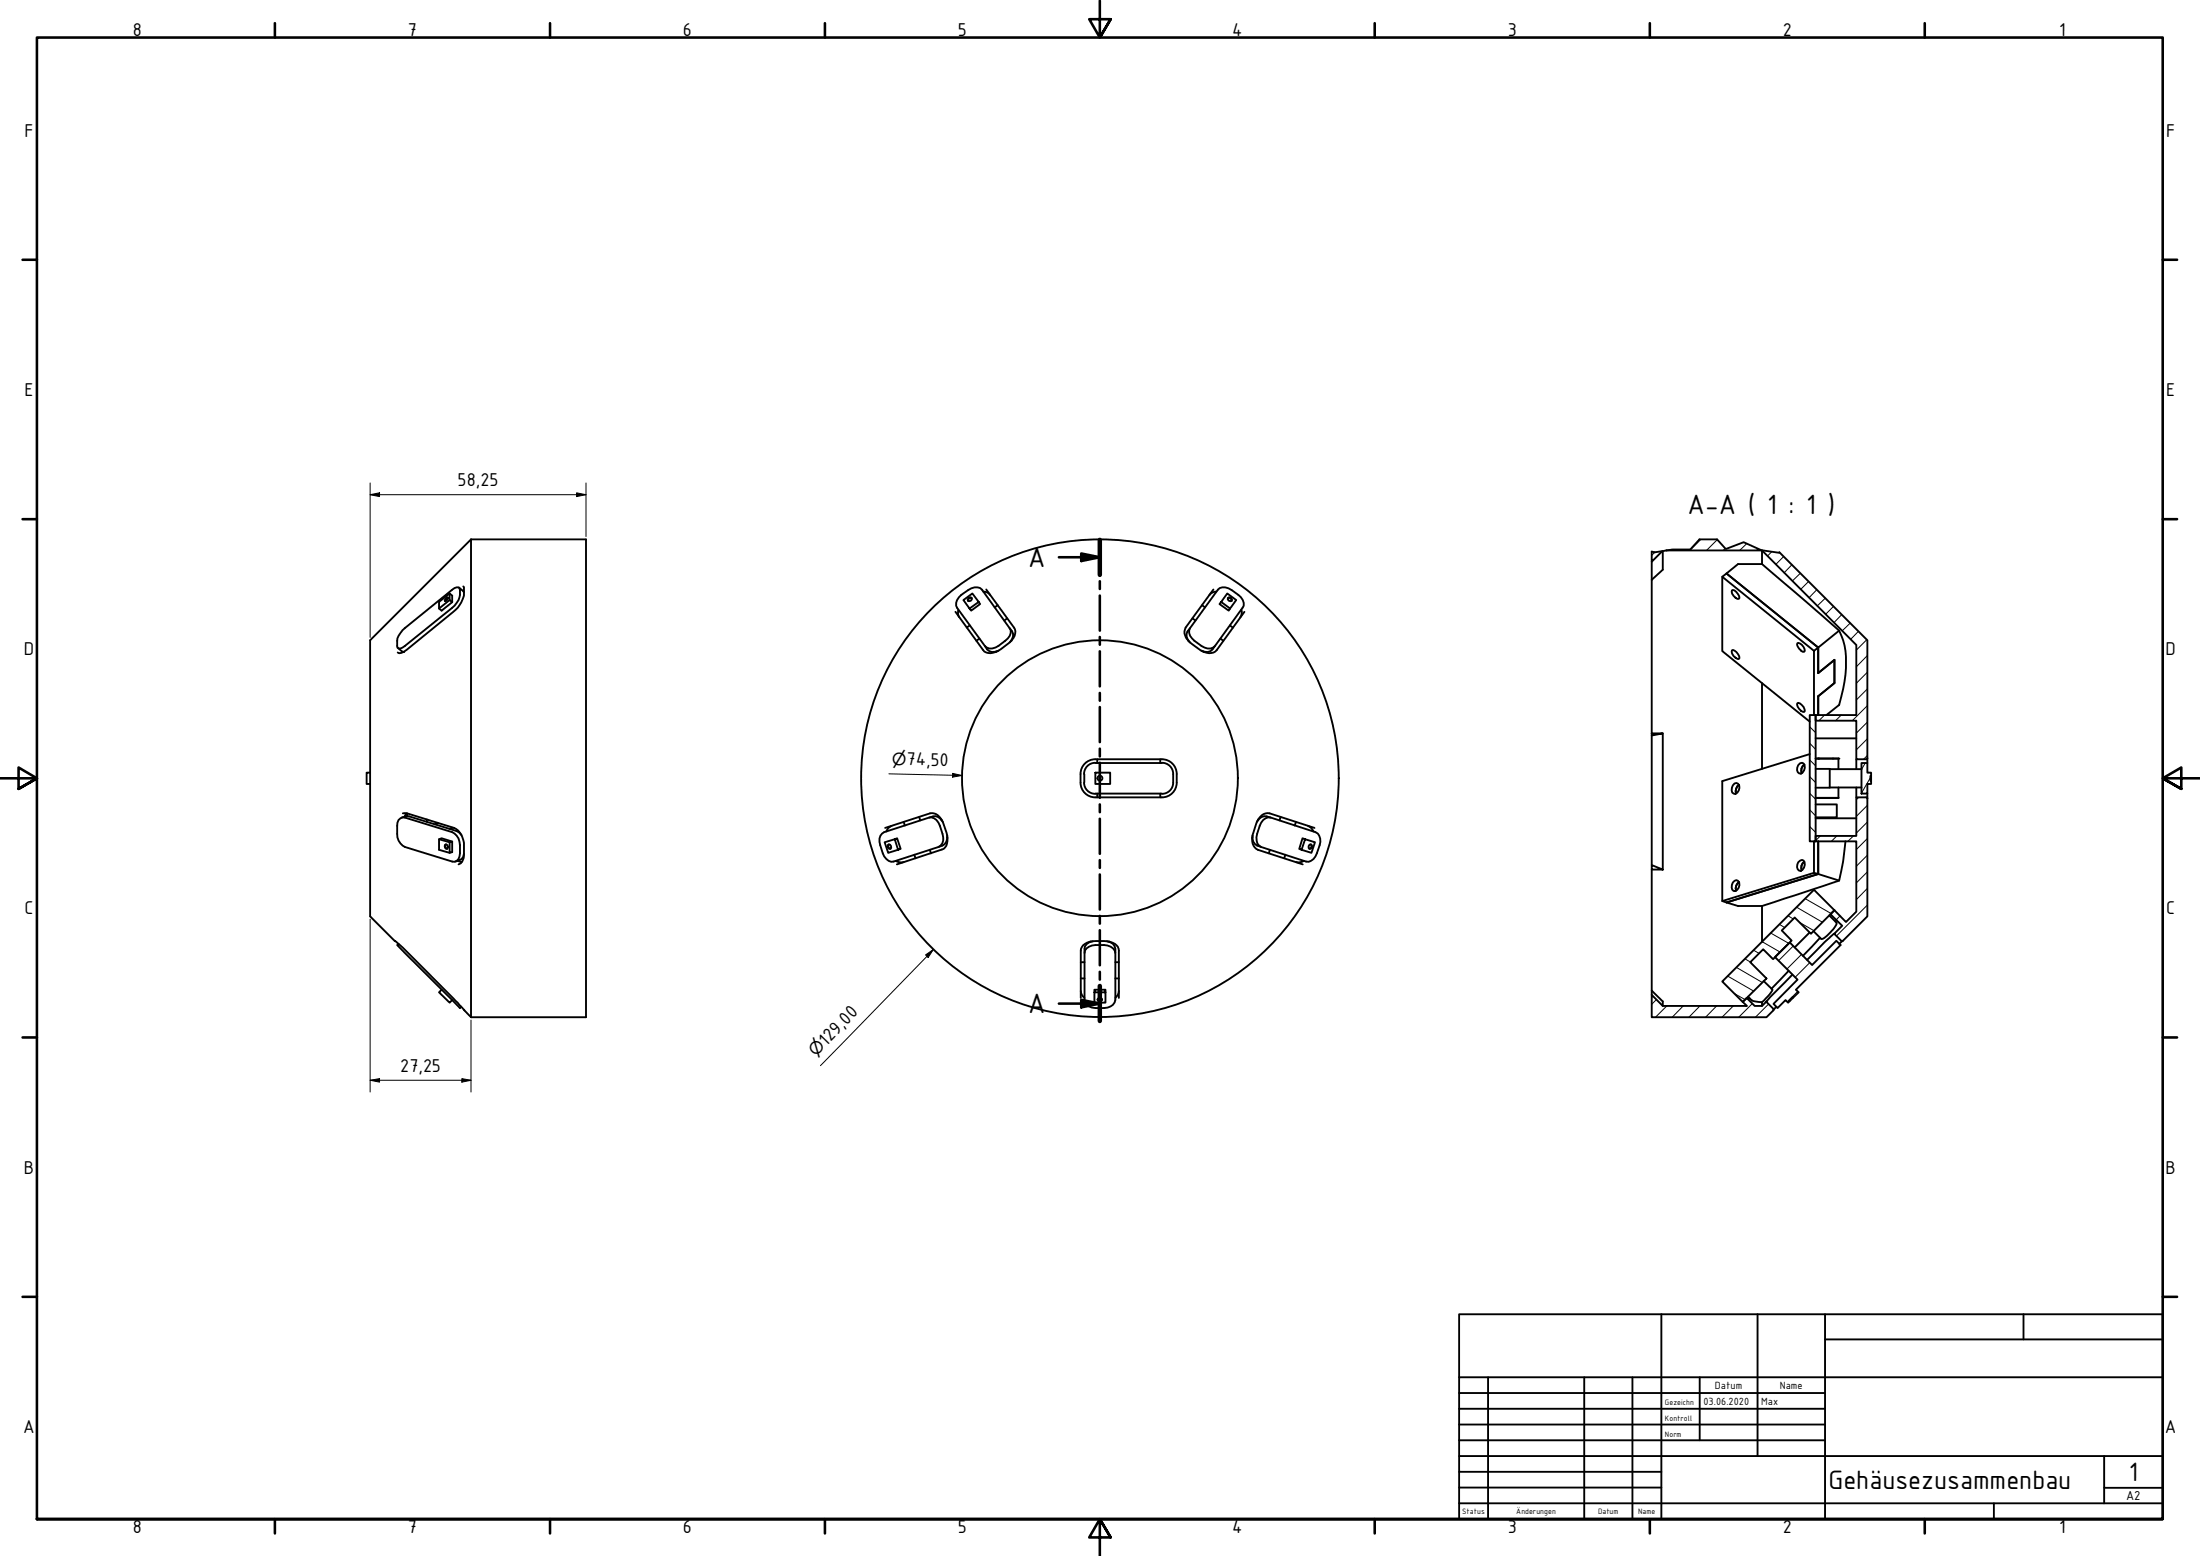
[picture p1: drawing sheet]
<svg xmlns="http://www.w3.org/2000/svg" width="594mm" height="420mm" viewBox="0 0 594 420" stroke-linecap="round" stroke-linejoin="round" font-family="sans-serif">
<!-- layer: Schraffur (ISO) -->
<g fill="none" stroke="#000" stroke-width=".27">
<path d="M446.8 149.1l-.8 .9M452.1 148.4l-.3 .2M459.3 145.6l-3 3M463.7 145.7l-2.9 2.9M465.9 148.1l-.6 .5M471.7 146.8l-1.9 1.8M474.8 148.2l-.5 .4M478.5 148.9l-1.2 1.3M481.6 150.3l-2 2.1M483.9 152.5l-2.1 2.2M486.2 154.8l-2.2 2.1M488.4 157l-2.1 2.1"/>
<path d="M490.6 159.2l-2.1 2.2M492.9 161.5l-2.2 2.1M495.1 163.7l-2.1 2.1M497.3 166l-2.1 2.1M499.6 168.3l-2.1 2M501.8 170.5l-2.1 2.1M504.1 172.8l-2.8 2.8M504.3 177l-3 3.1M488.7 196.3l1.6 1.5M490 193.1l.3 .2M492.7 193.1l-1.5 1.5M497.2 193.1l-1.5 1.5"/>
<path d="M504.3 199.5l-3 3M504.3 195l-3 3M504.3 190.5l-4.1 4.1M504.3 186l-3 3M504.3 181.5l-3 3M488.7 218.7l1.6 1.6M488.7 214.2l1.6 1.6M488.7 209.7l1.6 1.6M488.7 205.2l1.6 1.6M488.7 200.7l1.6 1.7M501.9 215.3l-.6 .6M503.7 206l-1 1.8"/>
<path d="M504.3 217.5l-3 3M504.3 204l-1.1 1M505.1 210l-2.4 4.2M488.7 223.2l1.6 1.6M491.6 225.7l-1.3 1.3M496 225.7l-1.5 1.5M500.5 225.7l-1.5 1.5M504.3 235.4l-3 3M504.3 239.9l-3 3M504.3 230.9l-3 3M504.3 226.4l-3 3M504.3 222l-3 3"/>
<path d="M471.2 258.9l1.4 .9M473.5 256.6l1.5 .8M475.9 254.3l4.8 2.8M478.2 251.9l4.8 2.8M480.5 249.6l1.5 .9M482.9 247.3l1.4 .8M484.3 255.4l-4 4M485.1 245l7 4M486 249.1l3.8 2.2M486.5 257.7l-4 4M487.5 242.7l7 4M488.7 259.9l-3.9 4"/>
<path d="M489.8 240.3l.2 .2M496.9 247.3l-1.1 1.1M504.3 244.4l-8.4 8.3M447.3 269.9l-1.3 1.3M450.1 271.6l-3.1 3.1M454.5 271.6l-3 3.1M459 271.6l-2.9 3.1M463.5 271.6l-2.9 3.1M466.5 263.6l7.1 4M468.1 271.6l-3.1 3.1M468.3 268.3l2.9 1.6M468.9 261.2l7 4.1"/>
<path d="M473.2 271l-3.7 3.7M477.6 271.1l-3.6 3.6M485.5 267.7l-2.9 2.9"/>
</g>
<!-- layer: Sichtbar (ISO) -->
<g fill="none" stroke="#000" stroke-width=".51">
<path d="M124 158.7l1.3 1.2M125.1 158.3a5.7 5.7 0 0 1-1.5 5.8l-13.8 11.4a2.08 2.08 0 0 1-2.4 .7M127.2 145.6l-27.3 27.3v74.5l6.7 6.6M127.2 145.6v129.1M127.2 145.6h31v129.1h-31M265.5 159.7a2.13 2.13 0 0 1 1.9 1M266.3 159.2l7.5 10.3a3 3 0 0 1-1.1 3.9l-.6 .5a8 8 0 0 1-4.6 2.5 2.27 2.27 0 0 1-2-.8l-7.5-10.4M327.7 159.2l-7.5 10.3a3.5 3.5 0 0 0 1.7 4.4 8 8 0 0 0 4.6 2.5 2.29 2.29 0 0 0 2-.8l7.5-10.4M328.5 159.7a2.35 2.35 0 0 0-1.9 1M446 151.7v46.3M448.9 148.8l-2.9 2.9v-2.8M449 148.8v5l-3 2.8"/>
<path d="M450 148.6h25.8l25.5 25.6v18.9h-11v1.5h11v10.4h2.7M458.9 145.6h4.8M465.1 155.7l24.7 20M467.7 159.4a1.33 1.33 0 0 1 1.6 1l.3 .6 .1 .5-.2 .2a2.17 2.17 0 0 1-1.8-2.3zM475.8 152.3l20.8 18a23.4 23.4 0 0 1 1.1 15.7l-1.1 4.4-3.4 2.7M475.8 152.3h-6.5l-3.1 2.6 24.8 20 5.6-4.6M475.8 148.6v3.7M480.5 149.1l23.8 23.8v33.1M107.5 175l1.5 1.1M108.7 170.2l13.4-11a1.39 1.39 0 0 1 2-.3 5 5 0 0 1-2 5.2l-12.8 10.3a1.42 1.42 0 0 1-2 .5 4.6 4.6 0 0 1 1.4-4.7zM120.5 161.5l.3-.2 .2 .2-.5 .7-.3 .1v-.5zM121 161.4l-.5 .4-.3 .5"/>
<path d="M121.4 160.3v1.7l.7 .6-2.8 2.3-.7-.6v-1.8l2.8-2.2 .7 .5v1.8M121.4 162l-2.8 2.3M258.8 164.6a2.51 2.51 0 0 0 .3 2.1M261.6 161.5l.5-.2 .3 .2v.3l-.3 .4h-.7l-.1-.4zM261.9 168.9l-.9 .6M262.4 161.5l-.3-.1-.4 .2-.3 .7M264.3 162.5l-1.7-2.2-2.4 1.7 1.6 2.3 .5 .6 2.4-1.8-.4-.6-2.5 1.8M264.5 172.4l-.8 .6M269 175.9v.1M269.4 163.4l-.8 .6M272 167l-.8 .6M272.6 169.6a2.42 2.42 0 0 1-1.1 3.4 4.7 4.7 0 0 1-5.1 1.9l-.5-.5"/>
<path d="M272.7 173.5a2.46 2.46 0 0 0-.1-3.9l-7.4-10.4a2.68 2.68 0 0 0-3.7 .1 4.8 4.8 0 0 0-3.3 4.3l7.7 10.8a2.47 2.47 0 0 0 3.7 1.3M273.1 173h.1M320.9 173h.1M321.3 173.5a2.46 2.46 0 0 1 .1-3.9l7.5-10.4a2.68 2.68 0 0 1 3.6 .1 5.5 5.5 0 0 1 3.4 3.5v.8l-.4 .5-7.4 10.3a2.47 2.47 0 0 1-3.7 1.3M321.4 169.6a2.58 2.58 0 0 0 1.1 3.4 5.7 5.7 0 0 0 4.4 2.1l1.2-.7M322 167l.8 .6M324.6 163.4l.8 .6M325 175.9v.1M329.6 172.4l.7 .6M329.8 162.5l2.4 1.8-.4 .6-2.5-1.8 2.1-2.8 2.4 1.7-1.6 2.3M331.5 161.5a.76 .76 0 0 1 1.1 .8M331.6 161.5l.3-.2 .5 .2 .3 .3-.1 .4h-.7l-.4-.4z"/>
<path d="M332.1 168.9l.8 .6M335.2 164.6a2.51 2.51 0 0 1-.3 2.1M467.7 175.6a1.51 1.51 0 0 1 1.6 1l.3 .6 .1 .5-.2 .3a2.18 2.18 0 0 1-1.8-2.4zM485.3 173.7a1.73 1.73 0 0 1 2 1.6l.1 .4-.2 .3a2.33 2.33 0 0 1-1.9-2.3zM446 198h3l-3 .6zM446 198.6v35M449 198v36.8M475.8 184.4v23.2M485.3 189.9a1.54 1.54 0 0 1 1.7 1l.4 1.1-.2 .3a2.33 2.33 0 0 1-1.9-2.4zM488.7 193.1h1.6v34.1h-1.6zM490.3 199.4h11M495.4 184.4v-6.2l-4.4 3.5v-6.8l-1.2 .8v17.4"/>
<path d="M495.4 184.4v-6.2l-4.4 3.6v-6.9l-24.8-20-1.1 .8v20.1l23.6 19.1M495.4 184.4l-4.4 3.6v5.1M99.9 208.6h-.9v3.1h.9M108.8 219.6h1.1l12.7 4a5.1 5.1 0 0 1 2.7 4.8v2.1a2.65 2.65 0 0 1-1.5 2.9M109.8 219.6l-.6 1M109.9 219.6v.8M291.8 211.3a5.8 5.8 0 0 1 1.1-5.1 4 4 0 0 1 2.9-1.2h18a4 4 0 0 1 4 4v2.3M291.8 211.3a4 4 0 0 0 4 4h18a4 4 0 0 0 4-4M292.7 211.3a3 3 0 0 0 3.1 3.1M292.8 209v2.3M295.8 206a3 3 0 0 0-3.1 3M295.8 208.6h4v3.1h-4z"/>
<path d="M295.8 206h18M295.8 214.3h18M296.3 205v1M296.3 214.3v1M313.3 205v1M313.3 214.3v1M313.8 206a3 3 0 0 1 3 3v2.3M316.8 211.3a3 3 0 0 1-3 3.1M468.4 211.6l.5-.2a1.51 1.51 0 0 1 .8 1.8 1.51 1.51 0 0 1-1.6 1.1 1.73 1.73 0 0 1 .3-2.7zM469.6 211.9a2.01 2.01 0 0 0-.8 2.3M485.6 206.6l.5-.5 .5-.1a1.48 1.48 0 0 1 .2 2.6l-.5 .3-.5-.1a1.55 1.55 0 0 1-.2-2.2zM487.2 206.5a1.87 1.87 0 0 0-.7 2.3"/>
<path d="M488.7 203.6l-23.6 7.3v32.4l1.1 .4M490.3 217.2h5.7v3.5h-5.7M490.3 204.8h6.1v2.9M490.3 207.6l12.4 .1M490.3 215.4h6.1M493.2 215.4l.1 .1M493.3 215.4l.2 .1M494.1 207.6v5.1h-3.8M494.1 212.6h8.6M496.4 212.6v2.9h-6.1M501.3 205v2.7M501.3 212.6v2.7"/>
<path d="M502.7 206h1.6v2.6h1v.9h-.2l.2 2.2h-1v2.6h-1.6zM504 215.3l.3 .3M504 215.3h-2.7v10.4h-11v1.5h11v19l-2.8 2.8-3.1-3.2-1.1 1.1 3.2 3.1-2.2 2.1 2.2 2 6.8-6.7v-31.8M504.3 214.3v1.3M504.3 204.7l-.3 .3M505.3 209.5v1.3M107.6 221.4l1.1-.7 .6 .1 12.8 3.9a3.8 3.8 0 0 1 2.1 3.5 4.4 4.4 0 0 1-.9 4.3l-.6 .2-.6-.1-12.8-3.9a3.8 3.8 0 0 1-2-3.6v-2.9zM108.5 220.8l1.1-.3h.9l12.8 3.9 .7 .4 .7 .7M115.3 221.3v.6M118.4 222.3l-1 .2M118.6 226.6l2.8 .8 .7-.2v2.9l-.7 .2v-2.9M120.2 228.1l.3-.1 .3 .3v.9h-.3l-.3-.2z"/>
<path d="M120.4 228a.77 .77 0 0 0 .4 1.2M122.1 227.2l-2.8-.8-.7 .2v2.9l2.8 .8M122.4 223.5l-1.1 .3M123.5 232.5l1.2 .3M125.3 230.5a2.29 2.29 0 0 1-2.3 2.1M239 223.6l12.1-4a3.4 3.4 0 0 1 3.7 3 7.1 7.1 0 0 1 .7 5.8l-.7 .8-12.6 4.2M239.7 228.3l.3-.3 .3 .1 .4 .9-.3 .2h-.4zM240 228a.75 .75 0 0 0 .5 1.2M240.8 223a2.38 2.38 0 0 0-1.5 1.5M241.6 226.6l-2.7 .8 .9 2.9 2.7-.8 .7-.3-.9-2.8-.7 .2 .9 2.9M241.9 232.5a2.81 2.81 0 0 0 2.1 .3M244 222l.3 .9"/>
<path d="M246.9 230.8l.3 1M248.2 220.6l.3 .9M250.9 220.8a2.65 2.65 0 0 1 2.9 2.2 5.8 5.8 0 0 1 .6 4.8l-1 .9M251.1 229.5l.3 .9M254.3 221.3l-.1 .1M254.6 221.9a2.54 2.54 0 0 0-3.7-1.1l-12.1 3.9a2.57 2.57 0 0 0-1.1 3.5 5 5 0 0 0 3 4.5l12.7-4a2.6 2.6 0 0 0 2.4-3.1M255.8 226.2h.1M338.1 226.2h.1M339.4 221.9a2.58 2.58 0 0 1 3.8-1.1l12 3.9a2.65 2.65 0 0 1 1.2 3.5 5.9 5.9 0 0 1-2.4 4.3l-.6 .2-.7-.1-12.1-3.9a2.52 2.52 0 0 1-2.3-3.1M339.7 221.3l.1 .1M342.9 229.5l-.3 .9M343.2 220.8a2.67 2.67 0 0 0-3 2.2 5.8 5.8 0 0 0-.7 4.8l1.1 .9"/>
<path d="M345.8 220.6l-.3 .9M347.1 230.8l-.3 1M349.9 222l-.3 .9M352.1 232.5a2.71 2.71 0 0 1-2.1 .3M352.4 226.6l-.9 2.9-.7-.3 .9-2.8 3.4 1-1 2.9-2.6-.8M353.2 223a2.69 2.69 0 0 1 1.5 1.5M353.6 228.1l.4-.1 .3 .3v.5l-.3 .4h-.4l-.2-.2v-.5zM353.9 228l.2 .7-.5 .5M355 223.6l-12.2-4a3.4 3.4 0 0 0-3.6 3 8 8 0 0 0-.9 5.2 2.76 2.76 0 0 0 1.4 1.7l12.1 3.9M446 233.6l3 1.2h-3zM446 234.8v33.8M467.9 238.3l1-.6a1.55 1.55 0 0 1 .8 1.7 1.55 1.55 0 0 1-1.6 1.2 1.73 1.73 0 0 1-.2-2.3z"/>
<path d="M469.6 238.2a2.01 2.01 0 0 0-.8 2.3M485.6 232.8l1-.6a1.51 1.51 0 0 1 .2 2.6l-.5 .3h-.5a1.65 1.65 0 0 1-.2-2.3zM487.2 232.7a1.87 1.87 0 0 0-.7 2.3M489.8 227.2v8.5M490.3 221h11M496.6 237.8l-5.6-1.8-24.8 7.7M498.3 227.2a61.6 61.6 0 0 1-1.7 10.6l-20.8 6.8M106.6 254l.1 .1M106.7 254l3.1 2.9 13.8 13.8 1.7 2.1M107.6 254.9l-.3 .3 2 2.1 14.9 14.9 .3-.4M291.8 259.8h1.1M292.9 257.3a2.58 2.58 0 0 1 2.9-2.1 5.6 5.6 0 0 1 4.7 .9l.5 .5 .2 .7"/>
<path d="M294.4 254.2v.1M295.1 254.2a2.46 2.46 0 0 0-2.2 3.1v12.7a2.58 2.58 0 0 0 2.9 2.2 5.6 5.6 0 0 0 4.7-.9l.7-1.3v-12.7a2.5 2.5 0 0 0-2.3-3.1M299.5 254.2v.1M301.2 259.8h.9M465.1 243.3l24.7-7.6 1.2 .3v-8.8v8.8l-24.8 7.7M466.2 243.7l3.1 .9h6.5M475.8 244.6v9.8M479.3 258.4l4-3.9 6 6.1 6.6-6.6 1.1 1.2-12.1 12.1 .8 .6-1.5 1.5-.1-.1-1.2 1.4-.7-.7-2.2 2.2-1.1-1.1 6.5-6.6zM488.6 251.8l-4 4M491.5 253.2l-4.6 4.9M494 247.2l1.9 2a7.9 7.9 0 0 1-3.5 4.2l-.6 .1-2.1-2.1M495.3 252.1l-2.4 2.1-4.9 5"/>
<path d="M495.9 248.5l-.3 .3M497.5 254.1l-.9 .8M119.3 267.3l-.7 .6 2.8 2.8 .7-.7M125.4 272.7v.1M125.4 272.8l1.8 1.9M291.8 269.5v-12.8a3.5 3.5 0 0 1 4-2.6 8.9 8.9 0 0 1 5.3 .8 2.07 2.07 0 0 1 1 1.8v12.8M291.8 267.6a2.41 2.41 0 0 0 1.1 1.9M291.8 264.2h1.1M295.5 267.9v2.8h3v-3.4h-3v.6h3M296.4 269.9l.6 .3 .6-.3M296.5 269.6l.5-.2 .6 .5-.2 .3h-.9l-.1-.3zM301.2 264.2h.9"/>
<path d="M302.1 267.6a2.61 2.61 0 0 1-.9 1.9M446 268.6l3 3h22.7l-1.1-1 1.1-1.1 2.1 2.1h2l1.1-1.1 2 2.1-1.9 2.1h-31zM446 267.5l3 2.9v1.2M465.1 265l24.7-24.7 5.6 5.5-6.4 6.3-4.4-4.3-3.5 3.4 2.7 2.8-5 5-2.7-2.7-3.5 3.5 4.4 4.4-6.4 6.4zM471.9 269.7h.7M472.1 269.2a3.1 3.1 0 0 0 2.8 1.4h.9M475.8 270.6v1M476.2 264.9l2.4 2.3a8.9 8.9 0 0 1-2.8 3.4M479.7 271.8l-.8 .9M483 262.2l-4.7 4.8M484 263.2l-7.1 7.3M484.2 269.4l-1 1"/>
<circle cx="297" cy="210.1" r="64.5"/>
<circle cx="297" cy="210.1" r="37.2"/>
<circle cx="297" cy="210.1" r=".67"/>
</g>
<g fill="#000">
<circle cx="108.9" cy="176.1" r=".25"/>
<circle cx="491" cy="204.8" r=".25"/>
<circle cx="496.4" cy="204.8" r=".25"/>
<circle cx="495.3" cy="252.1" r=".25"/>
<circle cx="476.9" cy="270.5" r=".25"/>
</g>
<!-- layer: Bruchlinie (ISO) -->
<path d="M458.9 145.6l-2.5 2.8h-4.7l-4.9 .7-.8-.2M463.7 145.6l2.3 2.7 4.9-1.9 4.7 2.2 4.9 .5" fill="none" stroke="#000" stroke-width=".51"/>
<!-- layer: Schnittlinie (ISO) -->
<g fill="none" stroke="#000" stroke-width=".7">
<path d="M285.9 150.5h11.1M292 149.5l5 1-5 1zM297 145.8v9.4M297 157v2M297 160.8v9.5M297 172v2.1M297 175.9v9.4M297 187.1v2.1M297 190.9v9.5M297 202.2v2.1M297 206v9.4M297 217.2v2.1"/>
<path d="M297 221.1v9.4M297 232.3v2.1M297 236.1v9.5M297 247.3v2.1M297 251.2v9.4M285.9 271h11.1M292 270l5 1-5 1zM297 262.4v2.1M297 266.2v9.5"/>
</g>
<path d="M297 145.8v9.4M297 266.2v9.5" fill="none" stroke="#000" stroke-width="1.2"/>
<g fill="#000">
<path d="M292 149.5l5 1-5 1z" fill-rule="evenodd"/>
<path d="M292 270l5 1-5 1z" fill-rule="evenodd"/>
</g>
<!-- layer: Rahmen (ISO) -->
<g fill="none" stroke="#000" stroke-width=".7">
<path d="M74.2 6.3v3.8M148.5 6.3v3.8M222.8 6.3v3.8M297 .2v9.9l-2.9-4.9h5.8l-2.9 4.9 2.9-4.9M371.2 6.3v3.8M445.5 6.3v3.8M519.7 6.3v3.8M6.1 70.1h3.9M584 70.1h3.9M6.1 140.2h3.9M584 140.2h3.9M0 210.2h10l-5-3v5.8l5-2.8-5 2.8"/>
<path d="M594 210.2h-10l5-3v5.8l-5-2.8 5 2.8M6.1 280.1h3.9M584 280.1h3.9M6.1 350.2h3.9M584 350.2h3.9M10 410.2v-400.1h574v400.1h-574h574M74.2 410.2v3.9M148.5 410.2v3.9M222.8 410.2v3.9M299.9 415.1l-2.9-4.9 2.9 4.9h-5.8l2.9-4.9v10M371.2 410.2v3.9M445.5 410.2v3.9"/>
<path d="M519.7 410.2v3.9"/>
</g>
<!-- layer: Titel (ISO) -->
<g fill="none" stroke="#000" stroke-width=".51">
<path d="M394 354.9h190v55.3h-190zM448.6 354.9v55.3M474.6 354.9v38.3M492.8 354.9v55.3M546.4 354.9v6.8M394 376.2h98.8M394 371.9h190M401.8 371.9v38.3M427.8 371.9v38.3M440.8 371.9v38.3M459 371.9v17M492.8 361.7h91.2"/>
<path d="M394 380.4h98.8M394 384.7h98.8M394 388.9h98.8M394 393.2h190M394 397.4h54.6M568.2 393.2v12.7M394 405.9h190M394 401.7h54.6M538.4 405.9v4.3M568.2 401.7h15.8"/>
</g>
<g fill="none" stroke="#000" stroke-width=".27">
<path d="M99.9 133.6l2.6-.5v1zM99.9 133.6h58.3M99.9 130.4v41.7M155.7 133.1l2.5 .5-2.5 .5zM158.2 130.4v14.5M240 209l19.8 .4M257.2 208.8l2.6 .6-2.6 .4zM99.9 248.2v46.7M249.9 257.9l2.1-1.5-1.4 2.2zM252 256.4l-30.4 31.4M127.2 275.4v19.5M99.9 291.7l2.6-.4v.9z"/>
<path d="M99.9 291.7h27.3M124.7 291.3l2.5 .4-2.5 .5z"/>
</g>
<g fill="#000">
<path d="M99.9 133.6l2.6-.5v1z" fill-rule="evenodd"/>
<path d="M155.7 133.1l2.5 .5-2.5 .5z" fill-rule="evenodd"/>
<path d="M257.2 208.8l2.6 .6-2.6 .4z" fill-rule="evenodd"/>
<path d="M249.9 257.9l2.1-1.5-1.4 2.2z" fill-rule="evenodd"/>
<path d="M99.9 291.7l2.6-.4v.9z" fill-rule="evenodd"/>
<path d="M124.7 291.3l2.5 .4-2.5 .5z" fill-rule="evenodd"/>
</g>
<g font-size="8.1">
<text x="455.7" y="138.7">A-A ( 1 : 1 )</text>
<text x="277.7" y="153.1">A</text>
<text x="277.7" y="273.6">A</text>
</g>
<g font-size="7.7">
<text x="574.9" y="400">1</text>
<text x="493.8" y="402.1">Gehäusezusammenbau</text>
</g>
<g font-size="5.4">
<text x="35.9" y="9.8">8</text>
<text x="110.2" y="9.8">7</text>
<text x="184.4" y="9.8">6</text>
<text x="258.6" y="9.8">5</text>
<text x="332.7" y="9.8">4</text>
<text x="407.2" y="9.8">3</text>
<text x="481.4" y="9.8">2</text>
<text x="556" y="9.8">1</text>
<text x="6.6" y="36.9">F</text>
<text x="584.9" y="36.9">F</text>
<text x="6.6" y="106.9">E</text>
<text x="584.9" y="106.9">E</text>
<text x="123.6" y="131.3">58,25</text>
<text x="6.5" y="176.9">D</text>
<text x="584.8" y="176.9">D</text>
<text x="244.8" y="206.6" transform="rotate(1 244.8 206.6)">74,50</text>
<text x="6.6" y="246.9">C</text>
<text x="584.9" y="246.9">C</text>
<text x="223.1" y="282.7" transform="rotate(-46 223.1 282.7)">129,00</text>
<text x="108.1" y="289.4">27,25</text>
<text x="6.5" y="316.9">B</text>
<text x="584.8" y="316.9">B</text>
<text x="6.3" y="386.9">A</text>
<text x="584.6" y="386.9">A</text>
<text x="35.9" y="414.1">8</text>
<text x="110.2" y="414.1">7</text>
<text x="184.4" y="414.1">6</text>
<text x="258.6" y="414.1">5</text>
<text x="332.7" y="414.1">4</text>
<text x="407.2" y="414.1">3</text>
<text x="481.4" y="414.1">2</text>
<text x="556" y="414.1">1</text>
</g>
<g font-size="4.6">
<text x="240.9" y="206.5" transform="rotate(1 240.9 206.5)">⌀</text>
<text x="220.3" y="285.5" transform="rotate(-46 220.3 285.5)">⌀</text>
</g>
<text font-size="3.8" x="574.1" y="405.1">A2</text>
<g font-size="3">
<text x="463.1" y="375.1">Datum</text>
<text x="480.6" y="375.1">Name</text>
<text x="460" y="379.4">03.06.2020</text>
<text x="475.6" y="379.4">Max</text>
</g>
<g font-size="2.3">
<text x="449.6" y="379.4">Gezeichn</text>
<text x="449.6" y="383.6">Kontroll</text>
<text x="449.6" y="387.9">Norm</text>
<text x="394.8" y="408.8">Status</text>
<text x="409.4" y="408.8">Änderungen</text>
<text x="431.5" y="408.8">Datum</text>
<text x="442.4" y="408.8">Name</text>
</g>
</svg>
